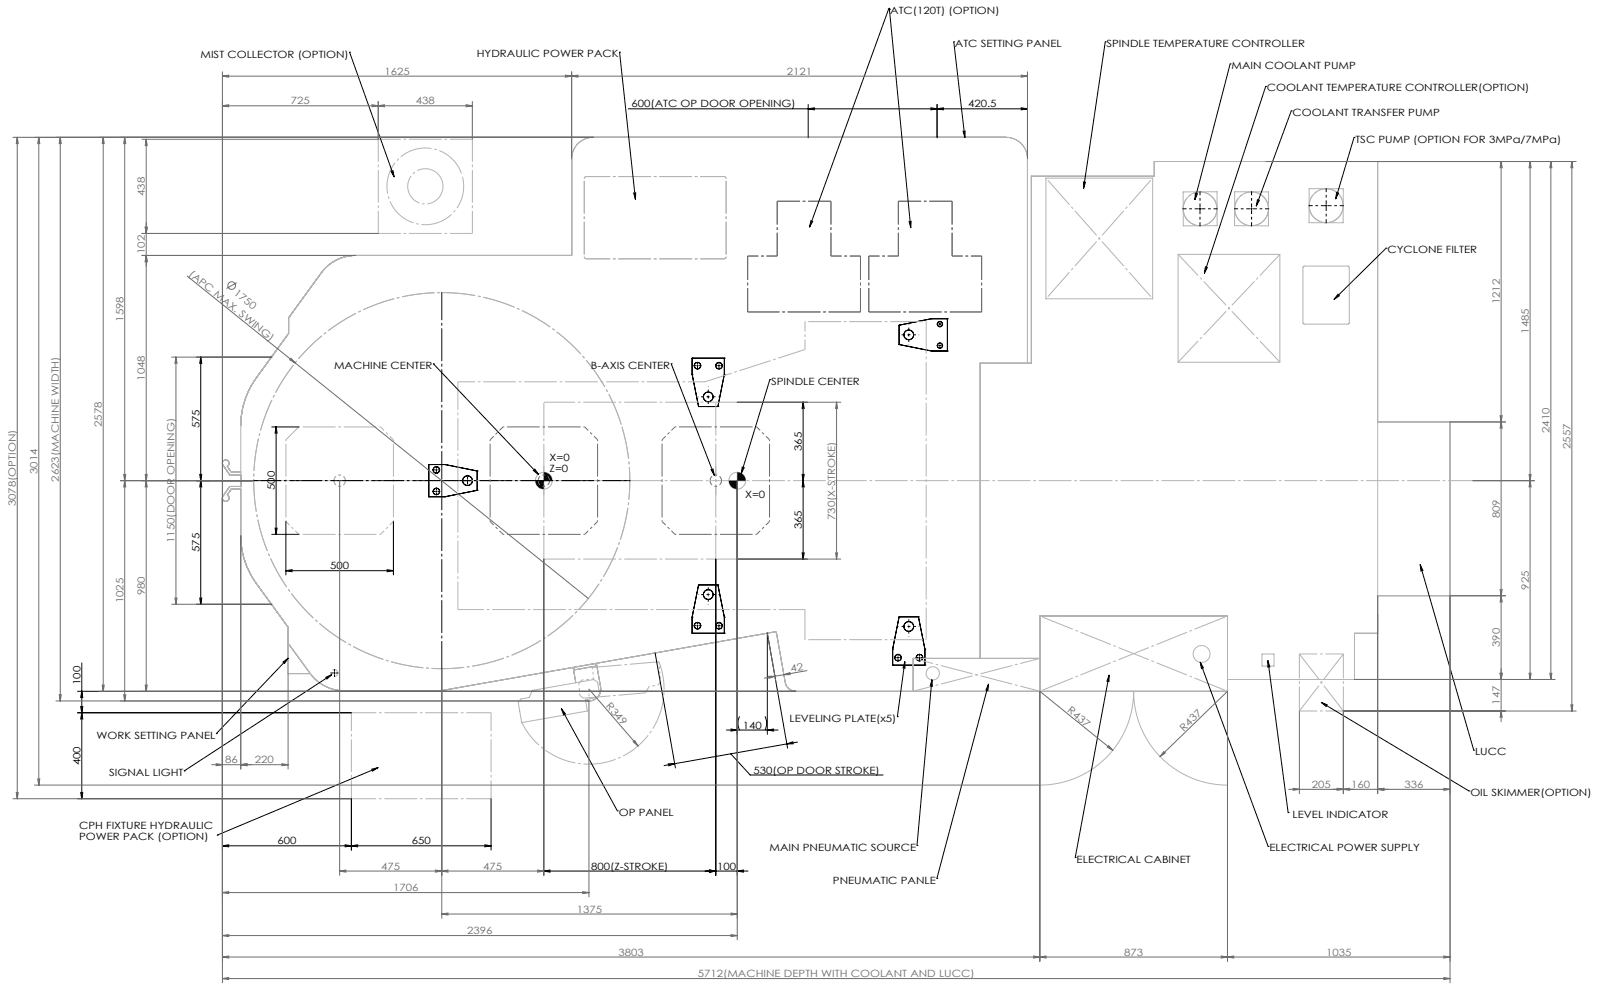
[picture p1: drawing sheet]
<svg xmlns="http://www.w3.org/2000/svg" width="744mm" height="461mm" viewBox="0 0 744 461" stroke-linecap="round" stroke-linejoin="round" font-family="sans-serif">
<g fill="none" stroke="#000" stroke-width=".47">
<path d="M414 4l-37 102M414 4h.1M414 4l10 102M444 19l5 45M444 19h.1M514 19l-10 69M514 19h.1M163 24l20 58M163 24h.1M288 24l8 69M288 24h.1M572 30l-16 63"/>
<path d="M572 30h.1M292 51h186M376 49v15M379 50l-3 1h3M433 50l6 1M436 49v15M439 50l-6 1M475 50l3 1M478 49v25M478 51h-3M589 40l-29 87M589 40h.1"/>
<path d="M601 52l-16 44M601 52h.1M182 80l1 2M183 79v3M448 61l1 3M449 61v3M630 64l-8 28M630 64h.1M295 90l1 3M296 90v3M504 85v3M505 85l-1 3"/>
<path d="M556 90v3M557 90l-1 3M558 97h1M558 97h.1M582 97h1M582 97h.1M585 93v3M586 93l-1 3M617 96h.1M617 95v1M622 89v3M623 90l-1 2"/>
<path d="M377 103v3M378 103l-1 3M423 103l1 3M424 103v3M645 115l-24 24M645 115h.1M561 124l-1 3M562 124l-2 3M623 137l-2 2M623 138l-2 1M418 151h.1M418 151v9"/>
<path d="M423 156h.1M433 148h.1M433 148l-15 3M433 148h8M437 151h1M437 151h.1M441 148h.1M441 148v15M91 166h35M93 166v115M93 166l1 3M93 166v3"/>
<path d="M202 169l48 52M202 169h.1M312 169l20 52M312 169h.1M322 167h.1M322 174h.1M322 167v7M322 167h15M322 174l3 15M324 170h1M325 170h.1M334 170h1"/>
<path d="M335 170h.1M337 174h.1M337 167h.1M337 167v7M337 174l-3 15M358 177l-13 43M358 177h.1M418 160h.1M418 160l15 3M433 163h.1M433 163h8M437 161h1"/>
<path d="M437 161h.1M441 163h.1M126 199h13M128 199v50M128 199l1 3M128 199v3M325 189h.1M325 189h9M329 185h1M330 184v1M334 189h.1M343 187h33"/>
<path d="M374 187v73M374 187v3M374 187l-1 3M200 216h7M200 216v15M200 216h.1M203 219h.1M203 218v1M207 216l15 3M207 216h.1M222 219v9M222 219h.1"/>
<path d="M248 219l2 2M249 218l1 3M331 218l1 3M332 218v3M345 217v3M346 218l-1 2M91 224h27M93 221l1 6M94 221l-1 6M103 232v164M200 231h7M200 231h.1"/>
<path d="M203 229h.1M203 228v1M205 224h1M206 223v1M207 231h.1M217 224h1M218 223v1M222 228l-15 3M222 228h.1M343 224v183M373 221l1 3M374 224v3"/>
<path d="M374 224l-1 3M374 221v3M126 249h13M128 246v3M129 246l-1 3M133 243v25M183 243v25M373 257l1 3M374 257v3M93 278v3M94 278l-1 3M133 266h50"/>
<path d="M133 266h3M136 265l-3 1M180 265l3 1M183 266h-3M253 260v147M325 272h.1M325 272l-3 15M325 272h9M329 277h1M330 276v1M333 260v147M334 272h.1"/>
<path d="M334 272l3 15M343 260h33M661 263l25 86M661 263l1 3M661 263v3M91 281h35M322 287h.1M322 295h.1M322 287v8M322 295h15M324 291h1M325 291h.1"/>
<path d="M334 291h1M335 291h.1M337 295h.1M337 287h.1M337 287v8M418 287h.1M418 287l-3 15M418 287h9M423 292h.1M423 291v1M427 287h.1M427 287l3 15"/>
<path d="M38 308v64M134 306l-33 35M134 306l-2 3M134 306l-2 2M154 314l-68 45M154 314l-2 2M154 314l-2 1M155 313h1M156 313h.1M305 304l9 53M415 302h.1M415 310h.1"/>
<path d="M415 302v8M415 310h15M418 306h.1M421 308l-3 25M421 308v3M421 308l-1 3M428 306h.1M430 310h.1M430 302h.1M430 302v8M434 316l-7 77M434 316v3"/>
<path d="M434 316l-1 3M460 318l-24 91M460 318v3M460 318l-1 3M516 314l-16 85M516 314v3M516 314l-1 3M558 308l32 86M558 308l2 3M558 308l1 3M590 307l9 71M590 307l1 3"/>
<path d="M590 307v4M36 332h127M36 322h334M38 325v-3l1 3M38 329v3M38 332l1 3M38 332v3M39 329l-1 3M261 330l26 47M261 330l2 2M261 330l1 3M338 340h24"/>
<path d="M340 339l3 1h-3M344 333a7 7 0 0 0 0 7M356 333a7 7 0 0 1 0 7M360 339l-3 1h3M418 333h.1M615 327l68 41M615 327l3 1M615 327l2 2M86 359h.1M101 341h.1M176 357l-75 32M176 357l-3 2"/>
<path d="M176 357l-3 1M314 355l-5 1M314 355l-3 1M314 355h-3M340 351l9 10h62M357 342v-47l9 53M366 346l-52 9M369 345l-3 1M369 346h-3M371 345l-5 1M686 349h.1M36 372h127v24"/>
<path d="M38 369v3M39 369l-1 3M228 372v24M287 377h.1M599 378h.1M683 368h.1M101 389h.1M103 394h125M103 394h3M106 393l-3 1M160 393l6 1M166 393l-6 1"/>
<path d="M225 393l3 1M228 394h-3M427 393h.1M500 399h.1M590 394h.1M253 405h95M253 405l3 1M256 405h-3M330 405h3l-3 1M346 405h-3l3 1M436 409h.1"/>
<circle cx="423" cy="156" r="2.2"/>
<circle cx="437" cy="151" r="1.2"/>
<circle cx="325" cy="170" r="1.5"/>
<circle cx="335" cy="170" r="1.5"/>
<circle cx="437" cy="161" r="1.2"/>
<circle cx="330" cy="185" r="2.3"/>
<circle cx="203" cy="219" r="1.5"/>
<circle cx="203" cy="229" r="1.5"/>
<circle cx="218" cy="224" r="2.2"/>
<circle cx="330" cy="277" r="2.3"/>
<circle cx="325" cy="291" r="1.5"/>
<circle cx="335" cy="291" r="1.5"/>
<circle cx="423" cy="292" r="2.3"/>
<circle cx="418" cy="306" r="1.5"/>
<circle cx="428" cy="306" r="1.5"/>
</g>
<path d="M566 95a8 8 0 0 0-13-3 8 8 0 0 0 3 13 8 8 0 0 0 10-10M590 95a8 8 0 0 0-13-3 8 8 0 0 0 3 13 8 8 0 0 0 10-10M243 336a35 35 0 0 0 45 17 35 35 0 0 0 19-45" fill="none" stroke="#b3b3b3" stroke-width=".47" stroke-dasharray="15.2 1.3 1.3 1.3" stroke-dashoffset="1.9" stroke-linecap="butt"/>
<path d="M625 93a8 8 0 0 0-14-3 8 8 0 0 0 4 13 8 8 0 0 0 10-9v-1" fill="none" stroke="#b3b3b3" stroke-width=".47" stroke-dasharray="15.2 1.3 1.3 1.3" stroke-dashoffset="1.8" stroke-linecap="butt"/>
<path d="M157 313a1.6 1.6 0 0 0-2-1 1.6 1.6 0 0 0 0 3 1.6 1.6 0 0 0 2-2" fill="none" stroke="#b3b3b3" stroke-width=".47" stroke-dasharray="15.2 1.3 1.3 1.3" stroke-dashoffset="12.3" stroke-linecap="butt"/>
<path d="M206 84a8 8 0 0 0-14-3 8 8 0 0 0 4 14 8 8 0 0 0 10-10v-1" fill="none" stroke="#b3b3b3" stroke-width=".47" stroke-dasharray="15.2 1.3 1.3 1.3" stroke-dashoffset=".9" stroke-linecap="butt"/>
<path d="M215 81a18 18 0 0 0-30-7 18 18 0 0 0 8 30 18 18 0 0 0 22-21v-2" fill="none" stroke="#b3b3b3" stroke-width=".47" stroke-dasharray="15.2 1.3 1.3 1.3" stroke-dashoffset="-.8" stroke-linecap="butt"/>
<path d="M289 198a87 87 0 0 0-146-35 87 87 0 0 0 40 145 87 87 0 0 0 107-106l-1-4" fill="none" stroke="#b3b3b3" stroke-width=".47" stroke-dasharray="15.2 1.3 1.3 1.3" stroke-dashoffset="-.6" stroke-linecap="butt"/>
<path d="M273 82l-1 1M338 83l-1-1M272 119l1 1M337 120l1-1M271 316l-2 2M306 319l1-2M270 324l1 1M300 322l2-3" fill="none" stroke="#b3b3b3" stroke-width=".47" stroke-dasharray="15.2 1.3 1.3 1.3" stroke-linecap="butt"/>
<path d="M155 224a2.7 2.7 0 0 0 3 2 2.7 2.7 0 0 0 3-2M161 224a2.7 2.7 0 0 0-3-3 2.7 2.7 0 0 0-3 3" fill="none" stroke="#b3b3b3" stroke-width=".47" stroke-dasharray="15.2 1.3 1.3 1.3" stroke-dashoffset="13" stroke-linecap="butt"/>
<g fill="none" stroke="#b3b3b3" stroke-width=".47">
<path d="M376 64h.1M376 63v1M436 64h.1M436 63v1M478 74v95M478 74a10 10 0 0 0-10-10h-192a10 10 0 0 0-10 10v45h-101a20 20 0 0 0-16 8l-15 21v7l-15 21a38 38 0 0 0-7 22v51a38 38 0 0 0 7 22l15 21v21h10M487 83h49v56h-49zM550 89h16v16h-15zM574 89h16v16h-16zM609 88h16v16h-16zM548 118h48v51h-48zM607 124h20h1v26l-1 1h-20l-1-1v-26z"/>
<path d="M126 166h1M126 166l1 1M126 166v1M127 166l-1 1M139 199l-6 6M641 196h34M675 196v81h-34M108 220l-2-3a1.6 1.6 0 0 0 0-2 1.6 1.6 0 0 0-2-1 1.6 1.6 0 0 0 0 2l3 5h5M108 220h.1M108 220h4M253 220v8M343 220v8"/>
<path d="M106 230h.1M112 228h-4l-2 2M112 226h-5l-4 6a1.6 1.6 0 0 0 3 1 1.5 1.5 0 0 0 0-3M249 224h8M339 224h8M126 281h1M126 281l1 1M126 281v1M127 281l-1 1M134 299l10 14a20 20 0 0 0 16 8h45l156-27 4 24a5 5 0 0 0 5 4h201v-35h-87v35M357 295h1M357 294v1"/>
<path d="M375 284v14M268 318l-1-7v1l10-2v-1h1l1 11a6 6 0 0 1-7 6M304 304h1M304 303l1 1M305 303v1M305 303l-1 1M456 306v-137h24v-87h57v-7h104v220h-11v21h-59M484 306h-59v16M587 304h6v6h-6zM242 325h4l2-4 28-5 2 1 1 6-1 2-6 1 1 5-30 5-2-9zM484 365a44 44 0 0 0 43-43 44 44 0 0 0 44 43"/>
<circle cx="558" cy="97" r="8"/>
<circle cx="582" cy="97" r="8"/>
<circle cx="617" cy="96" r="8"/>
<circle cx="253" cy="224" r="4"/>
<circle cx="343" cy="224" r="4"/>
<circle cx="434" cy="313" r="3"/>
<circle cx="559" cy="304" r="4"/>
</g>
<path d="M605 304l20 27M625 304l-20 27" fill="none" stroke="#b3b3b3" stroke-width=".47" stroke-dasharray="15.2 1.3 1.3 1.3" stroke-dashoffset=".4" stroke-linecap="butt"/>
<path d="M253 217v13M333 217v13" fill="none" stroke="#b3b3b3" stroke-width=".47" stroke-dasharray="15.2 1.3 1.3 1.3" stroke-dashoffset="10.3" stroke-linecap="butt"/>
<path d="M253 187h90M253 260h90" fill="none" stroke="#b3b3b3" stroke-width=".47" stroke-dasharray="15.2 1.3 1.3 1.3" stroke-dashoffset=".7" stroke-linecap="butt"/>
<path d="M87 224h598M163 332h65M163 372h65" fill="none" stroke="#b3b3b3" stroke-width=".47" stroke-dasharray="15.2 1.3 1.3 1.3" stroke-dashoffset="3.7" stroke-linecap="butt"/>
<path d="M163 332v40M228 332v40" fill="none" stroke="#b3b3b3" stroke-width=".47" stroke-dasharray="15.2 1.3 1.3 1.3" stroke-dashoffset="6.7" stroke-linecap="butt"/>
<path d="M375 284h-162" fill="none" stroke="#b3b3b3" stroke-width=".47" stroke-dasharray="15.2 1.3 1.3 1.3" stroke-dashoffset="3.1" stroke-linecap="butt"/>
<path d="M253 187v73M333 260v-73" fill="none" stroke="#b3b3b3" stroke-width=".47" stroke-dasharray="15.2 1.3 1.3 1.3" stroke-dashoffset="-.3" stroke-linecap="butt"/>
<path d="M176 65v44M220 65h-44M176 109h44M220 109v-44M484 322v43M571 322v43" fill="none" stroke="#b3b3b3" stroke-width=".47" stroke-dasharray="15.2 1.3 1.3 1.3" stroke-dashoffset="4.8" stroke-linecap="butt"/>
<path d="M177 199h-38M133 205v38M139 249h38M183 243v-38" fill="none" stroke="#b3b3b3" stroke-width=".47" stroke-dasharray="15.2 1.3 1.3 1.3" stroke-dashoffset="-1.9" stroke-linecap="butt"/>
<path d="M183 205l-6-6M133 243l6 6M177 249l6-6" fill="none" stroke="#b3b3b3" stroke-width=".47" stroke-dasharray="15.2 1.3 1.3 1.3" stroke-dashoffset="12.9" stroke-linecap="butt"/>
<path d="M338 83v36M272 119v-36" fill="none" stroke="#b3b3b3" stroke-width=".47" stroke-dasharray="15.2 1.3 1.3 1.3" stroke-dashoffset="-1" stroke-linecap="butt"/>
<path d="M273 82h64M337 120h-64" fill="none" stroke="#b3b3b3" stroke-width=".47" stroke-dasharray="15.2 1.3 1.3 1.3" stroke-dashoffset="4.2" stroke-linecap="butt"/>
<path d="M625 304h-20M625 331h-20" fill="none" stroke="#b3b3b3" stroke-width=".47" stroke-dasharray="15.2 1.3 1.3 1.3" stroke-dashoffset="6.9" stroke-linecap="butt"/>
<path d="M269 318l1 6M276 311v5M276 316h-5M307 313v-5M274 321v5" fill="none" stroke="#b3b3b3" stroke-width=".47" stroke-dasharray="15.2 1.3 1.3 1.3" stroke-dashoffset="14.4" stroke-linecap="butt"/>
<path d="M307 308l-31 3" fill="none" stroke="#b3b3b3" stroke-width=".47" stroke-dasharray="15.2 1.3 1.3 1.3" stroke-dashoffset="1.6" stroke-linecap="butt"/>
<path d="M271 325l29-3" fill="none" stroke="#b3b3b3" stroke-width=".47" stroke-dasharray="15.2 1.3 1.3 1.3" stroke-dashoffset="2.6" stroke-linecap="butt"/>
<path d="M302 319h4" fill="none" stroke="#b3b3b3" stroke-width=".47" stroke-dasharray="15.2 1.3 1.3 1.3" stroke-dashoffset="15.2" stroke-linecap="butt"/>
<path d="M307 317v-4" fill="none" stroke="#b3b3b3" stroke-width=".47" stroke-dasharray="15.2 1.3 1.3 1.3" stroke-dashoffset="15.1" stroke-linecap="butt"/>
<path d="M548 118l48 51M596 118l-48 51" fill="none" stroke="#b3b3b3" stroke-width=".47" stroke-dasharray="15.2 1.3 1.3 1.3" stroke-dashoffset="1.7" stroke-linecap="butt"/>
<path d="M487 83l49 56M487 139l49-56M484 287l87 35M484 322l87-35" fill="none" stroke="#b3b3b3" stroke-width=".47" stroke-dasharray="15.2 1.3 1.3 1.3" stroke-dashoffset="-1.3" stroke-linecap="butt"/>
<path d="M425 306l59 16M425 322l59-16" fill="none" stroke="#b3b3b3" stroke-width=".47" stroke-dasharray="15.2 1.3 1.3 1.3" stroke-dashoffset="5.8" stroke-linecap="butt"/>
<path d="M213 178v106M328 178l47-15" fill="none" stroke="#b3b3b3" stroke-width=".47" stroke-dasharray="15.2 1.3 1.3 1.3" stroke-dashoffset="2.2" stroke-linecap="butt"/>
<path d="M328 178h-115" fill="none" stroke="#b3b3b3" stroke-width=".47" stroke-dasharray="15.2 1.3 1.3 1.3" stroke-dashoffset="7.3" stroke-linecap="butt"/>
<path d="M375 163v-13" fill="none" stroke="#b3b3b3" stroke-width=".47" stroke-dasharray="15.2 1.3 1.3 1.3" stroke-dashoffset="10.6" stroke-linecap="butt"/>
<path d="M375 150h56M431 298h-56" fill="none" stroke="#b3b3b3" stroke-width=".47" stroke-dasharray="15.2 1.3 1.3 1.3" stroke-dashoffset="-1.5" stroke-linecap="butt"/>
<path d="M339 224h8" fill="none" stroke="#b3b3b3" stroke-width=".47" stroke-dasharray="15.2 1.3 1.3 1.3" stroke-dashoffset="13.2" stroke-linecap="butt"/>
<path d="M431 150v148" fill="none" stroke="#b3b3b3" stroke-width=".47" stroke-dasharray="15.2 1.3 1.3 1.3" stroke-dashoffset=".3" stroke-linecap="butt"/>
<path d="M605 331v-27M625 331v-27" fill="none" stroke="#b3b3b3" stroke-width=".47" stroke-dasharray="15.2 1.3 1.3 1.3" stroke-dashoffset="3.9" stroke-linecap="butt"/>
<path d="M339 224l1 3 3 1v-4zM343 220v4h4l-1-3zM249 224l1 3 3 1v-4zM253 220v4h4l-1-3z" fill-rule="evenodd" fill="#000"/>
<g fill="none" stroke="#6d6d6d" stroke-width=".47">
<path d="M103 33v424M103 35l3 1M106 35h-3M263 35l6 1M266 33v41M269 35l-6 1M475 35h3M478 33v41M478 35h-375M478 35l-3 1M103 49h117M103 49l3 1"/>
<path d="M106 49h-3M173 49h3M176 47v18h-110M176 49l-3 1M176 49l3 1M179 49h-3M217 49h3M220 47v18M220 49l-3 1M6 64h270M8 64v308M8 64l1 3"/>
<path d="M8 64v3M18 64v301M18 64l1 3M18 64v3M28 64v262M28 64l1 3M28 64v3M48 64v258M48 64l1 3M48 64v3M58 64v262M58 64l1 3"/>
<path d="M58 64v3M68 65v257M68 65v3M68 65l1 3M589 75h144M698 75v261M698 75l1 3M698 75v3M712 75v241M712 75v3M712 75l-1 3M722 75v241"/>
<path d="M722 75v3M722 75l-1 3M731 75v256M731 75l1 3M731 75v3M66 109h110M66 119h99M68 106v3l1-3M68 122v-3l1 3M87 128l187 150M110 132l-5 2M80 166h46"/>
<path d="M82 166v115M82 166v3M82 166l-1 3M135 167l2 2-2-2M343 187h48M389 187v73M389 187l1 3M389 187v3M675 196h25M698 193v3M698 196l1 3M698 196v3"/>
<path d="M699 193l-1 3M58 221v3M58 224l1 3M58 224v3M59 221l-1 3M68 221l1 6M69 221l-1 6M118 224h-62M158 224v183M343 224v213M685 224h29M711 221l1 6"/>
<path d="M712 221l-1 6M112 249v109M389 257v3M390 257l-1 3M81 278l1 3M82 278v3M253 260v147M343 260h48M641 277v92M698 274v3M698 277l1 3M698 277v3"/>
<path d="M699 274l-1 3M700 277h-25v180M80 281h46M357 295l4 22M48 319v3M49 319l-1 3M68 319v3M69 319l-1 3M134 313v45M206 311v116M361 315l-5 1M361 315l-3 1"/>
<path d="M361 315h-3M365 314l-4 1M368 313l-3 1M368 314h-3M375 312l-10 2M630 316h94M698 313v3l1-3M711 313l1 3M712 313v3M721 313l1 3M722 313v3M26 326h248v91"/>
<path d="M28 323v3M29 323l-1 3M58 323v3M59 323l-1 3M274 321l23 26M370 322h-324M605 331v38M698 334v-3l1 3M731 328v3M732 328l-1 3M733 331h-108v38M100 355l3 1h-3"/>
<path d="M115 355l-3 1h3M131 355l3 1M134 356h-36M134 356h-3M295 345l2 2M515 348l3 1M516 347l2 2M518 349l-34-27v125M540 352l31-30v125M542 350l-2 2M6 372h157M8 369v3"/>
<path d="M9 369l-1 3M16 365h468M18 362v3M19 362l-1 3M602 367h3l-3 1M622 367l6 1M628 367l-6 1M644 367h-3l3 1M672 367h3M675 367h-75M675 367l-3 1M103 415h171"/>
<path d="M103 415l3 1M106 415h-3M158 405h95M158 405l3 1M161 405h-3M203 405h3M206 405l-3 1M206 405l3 1M209 405h-3M250 405h3M253 405l-3 1M271 415h3"/>
<path d="M274 415l-3 1M103 435h240M103 435l3 1M106 435h-3M206 425h137M206 425l3 1M209 425h-3M340 435h3M340 425h3M343 425l-3 1M343 435l-3 1M103 445h572"/>
<path d="M103 445l3 1M103 455h572M103 455l3 1M106 445h-3M106 455h-3M481 445l6 1M487 445l-6 1M568 445l6 1M574 445l-6 1M672 445h3M672 455h3M675 445l-3 1"/>
<path d="M675 455l-3 1"/>
<circle cx="108" cy="133" r="1.8"/>
</g>
<path d="M250 224a2.7 2.7 0 0 0 3 2 2.7 2.7 0 0 0 3-2M256 224a2.7 2.7 0 0 0-3-3 2.7 2.7 0 0 0-3 3M330 224a2.7 2.7 0 0 0 3 2 2.7 2.7 0 0 0 3-2M336 224a2.7 2.7 0 0 0-3-3 2.7 2.7 0 0 0-3 3" fill="none" stroke="#6d6d6d" stroke-width=".47" stroke-dasharray="15.2 1.3 1.3 1.3" stroke-dashoffset="13" stroke-linecap="butt"/>
<path d="M558 97h-8M558 97v-8M558 98v7M559 97h7M582 97h-8M582 97v-8M582 98v7M583 97h7M616 96h-7M617 95v-7M617 96v8M618 96h7" fill="none" stroke="#000" stroke-width=".47" stroke-dasharray="15.2 1.3 1.3 1.3" stroke-dashoffset="13.4" stroke-linecap="butt"/>
<g fill="none" stroke="#000" stroke-width=".47" stroke-dasharray="15.2 1.3 1.3 1.3" stroke-dashoffset="15" stroke-linecap="butt">
<path d="M422 156h-4M423 155v-4M423 156v5M423 156h5M329 185h-4M330 184v-4M330 185v4M330 185h4M329 277h-4M330 276v-4M330 277v4M330 277h4"/>
<path d="M422 292h-4M423 291v-4M423 292v4M423 292h5"/>
</g>
<g fill="none" stroke="#000" stroke-width=".47" stroke-dasharray="15.2 1.3 1.3 1.3" stroke-linecap="butt">
<path d="M437 151h-1M437 150v-1M437 151v1M438 151h1M324 170h-1M325 170v-2M325 171v1M325 170h1M334 170h-1M335 170v-2M335 171v1M335 170h1"/>
<path d="M437 161h-1M437 160v-1M437 161v1M438 161h1M202 219h-1M203 218v-1M203 219v1M204 219h1M202 229h-1M203 228v-1M203 229v1M204 229h1"/>
<path d="M217 224h-1M218 223v-1M218 224v1M218 224h1M324 291h-1M325 291v-2M325 292v1M325 291h1M334 291h-1M335 291v-2M335 292v1M335 291h1"/>
<path d="M155 313h-1M156 313v-2M156 314v1M156 313h1M417 306h-1M418 305v-1M418 307v1M418 306h2M427 306h-1M428 305v-1M428 307v1M428 306h2"/>
</g>
<path d="M205 224h-87M206 223v-87M206 224v87M206 224h87" fill="none" stroke="#000" stroke-width=".47" stroke-dasharray="15.2 1.3 1.3 1.3" stroke-dashoffset="2.1" stroke-linecap="butt"/>
<path d="M272 199h-38M352 199h-38M228 205v38M308 205v38M234 249h38M278 243v-38M314 249h38M358 243v-38" fill="none" stroke="#6d6d6d" stroke-width=".47" stroke-dasharray="15.2 1.3 1.3 1.3" stroke-dashoffset="-1.9" stroke-linecap="butt"/>
<path d="M234 199l-6 6M314 199l-6 6M278 205l-6-6M358 205l-6-6M228 243l6 6M272 249l6-6M308 243l6 6M352 249l6-6" fill="none" stroke="#6d6d6d" stroke-width=".47" stroke-dasharray="15.2 1.3 1.3 1.3" stroke-dashoffset="12.9" stroke-linecap="butt"/>
<path d="M387 94h-25M443 94h-25" fill="none" stroke="#6d6d6d" stroke-width=".47" stroke-dasharray="15.2 1.3 1.3 1.3" stroke-dashoffset="4.6" stroke-linecap="butt"/>
<path d="M362 94v25M418 94v25M387 119v-25M443 119v-25" fill="none" stroke="#6d6d6d" stroke-width=".47" stroke-dasharray="15.2 1.3 1.3 1.3" stroke-dashoffset="4.4" stroke-linecap="butt"/>
<path d="M362 119h-14M400 119h-13M418 119h-14M457 119h-14" fill="none" stroke="#6d6d6d" stroke-width=".47" stroke-dasharray="15.2 1.3 1.3 1.3" stroke-dashoffset="10.3" stroke-linecap="butt"/>
<path d="M348 119v26M404 119v26M400 145v-26M457 145v-26" fill="none" stroke="#6d6d6d" stroke-width=".47" stroke-dasharray="15.2 1.3 1.3 1.3" stroke-dashoffset="4.1" stroke-linecap="butt"/>
<path d="M348 145h52M404 145h53" fill="none" stroke="#6d6d6d" stroke-width=".47" stroke-dasharray="15.2 1.3 1.3 1.3" stroke-dashoffset=".4" stroke-linecap="butt"/>
<g font-size="4.7">
<text x="414" y="6">ATC(120T) (OPTION)</text>
<text x="444" y="22">ATC SETTING PANEL</text>
<text x="515" y="22">SPINDLE TEMPERATURE CONTROLLER</text>
<text x="93" y="27">MIST COLLECTOR (OPTION)</text>
<text x="222" y="27">HYDRAULIC POWER PACK</text>
<text x="573" y="32">MAIN COOLANT PUMP</text>
<text x="589" y="43">COOLANT TEMPERATURE CONTROLLER(OPTION)</text>
<text x="294" y="50">600(ATC OP DOOR OPENING)</text>
<text x="450" y="50">420.5</text>
<text x="601" y="54">COOLANT TRANSFER PUMP</text>
<text x="631" y="66">TSC PUMP (OPTION FOR 3MPa/7MPa)</text>
<text x="646" y="118">CYCLONE FILTER</text>
<text x="155" y="172">MACHINE CENTER</text>
<text x="275" y="172">B-AXIS CENTER</text>
<text x="359" y="179">SPINDLE CENTER</text>
<text x="93" y="199" transform="rotate(-90 93 199)">575</text>
<text x="373" y="210" transform="rotate(-90 373 210)">365</text>
<text x="256" y="215">X=0</text>
<text x="256" y="220">Z=0</text>
<text x="128" y="228" transform="rotate(-90 128 228)">500</text>
<text x="347" y="232">X=0</text>
<text x="373" y="246" transform="rotate(-90 373 246)">365</text>
<text x="93" y="257" transform="rotate(-90 93 257)">575</text>
<text x="154" y="265">500</text>
<text x="37" y="319" transform="rotate(-90 37 319)">100</text>
<text x="367" y="336">LEVELING PLATE(x5)</text>
<text x="346" y="339">140</text>
<text x="45" y="344">WORK SETTING PANEL</text>
<text x="686" y="351">LUCC</text>
<text x="37" y="356" transform="rotate(-90 37 356)">400</text>
<text x="351" y="360">530(OP DOOR STROKE)</text>
<text x="51" y="361">SIGNAL LIGHT</text>
<text x="684" y="370">OIL SKIMMER(OPTION)</text>
<text x="288" y="380">OP PANEL</text>
<text x="601" y="380">LEVEL INDICATOR</text>
<text x="37" y="386">CPH FIXTURE HYDRAULIC</text>
<text x="37" y="391">POWER PACK (OPTION)</text>
<text x="129" y="393">600</text>
<text x="192" y="393">650</text>
<text x="358" y="396">MAIN PNEUMATIC SOURCE</text>
<text x="501" y="401">ELECTRICAL CABINET</text>
<text x="591" y="396">ELECTRICAL POWER SUPPLY</text>
<text x="275" y="405">800(Z-STROKE)</text>
<text x="334" y="405">100</text>
<text x="388" y="411">PNEUMATIC PANLE</text>
</g>
<g font-size="4.7" fill="#6d6d6d">
<text x="179" y="35">1625</text>
<text x="366" y="35">2121</text>
<text x="135" y="49">725</text>
<text x="193" y="49">438</text>
<text x="67" y="91" transform="rotate(-90 67 91)">438</text>
<text x="67" y="118" transform="rotate(-90 67 118)">102</text>
<text x="88" y="128" transform="rotate(39 88 128)">(APC MAX. SWING)</text>
<text x="109" y="137" transform="rotate(39 109 137)">1750</text>
<text x="698" y="142" transform="rotate(-90 698 142)">1212</text>
<text x="57" y="150" transform="rotate(-90 57 150)">1598</text>
<text x="711" y="155" transform="rotate(-90 711 155)">1485</text>
<text x="67" y="177" transform="rotate(-90 67 177)">1048</text>
<text x="47" y="199" transform="rotate(-90 47 199)">2578</text>
<text x="721" y="202" transform="rotate(-90 721 202)">2410</text>
<text x="731" y="209" transform="rotate(-90 731 209)">2557</text>
<text x="17" y="221" transform="rotate(-90 17 221)">3014</text>
<text x="27" y="224" transform="rotate(-90 27 224)">2623(MACHINE WIDTH)</text>
<text x="7" y="236" transform="rotate(-90 7 236)">3078(OPTION)</text>
<text x="389" y="242" transform="rotate(-90 389 242)">730(X-STROKE)</text>
<text x="698" y="241" transform="rotate(-90 698 241)">809</text>
<text x="81" y="253" transform="rotate(-90 81 253)">1150(DOOR OPENING)</text>
<text x="711" y="274" transform="rotate(-90 711 274)">925</text>
<text x="57" y="281" transform="rotate(-90 57 281)">1025</text>
<text x="67" y="277" transform="rotate(-90 67 277)">980</text>
<text x="698" y="301" transform="rotate(-90 698 301)">390</text>
<text x="368" y="313" transform="rotate(-10 368 313)">42</text>
<text x="282" y="329" transform="rotate(49 282 329)">R349</text>
<text x="698" y="328" transform="rotate(-90 698 328)">147</text>
<text x="496" y="331" transform="rotate(39 496 331)">R437</text>
<text x="551" y="340" transform="rotate(-44 551 340)">R437</text>
<text x="105" y="355">86</text>
<text x="119" y="355">220</text>
<text x="610" y="367">205</text>
<text x="629" y="367">160</text>
<text x="653" y="367">336</text>
<text x="177" y="405">475</text>
<text x="225" y="405">475</text>
<text x="183" y="415">1706</text>
<text x="268" y="425">1375</text>
<text x="217" y="435">2396</text>
<text x="288" y="445">3803</text>
<text x="523" y="445">873</text>
<text x="617" y="445">1035</text>
<text x="325" y="455">5712(MACHINE DEPTH WITH COOLANT AND LUCC)</text>
</g>
</svg>
